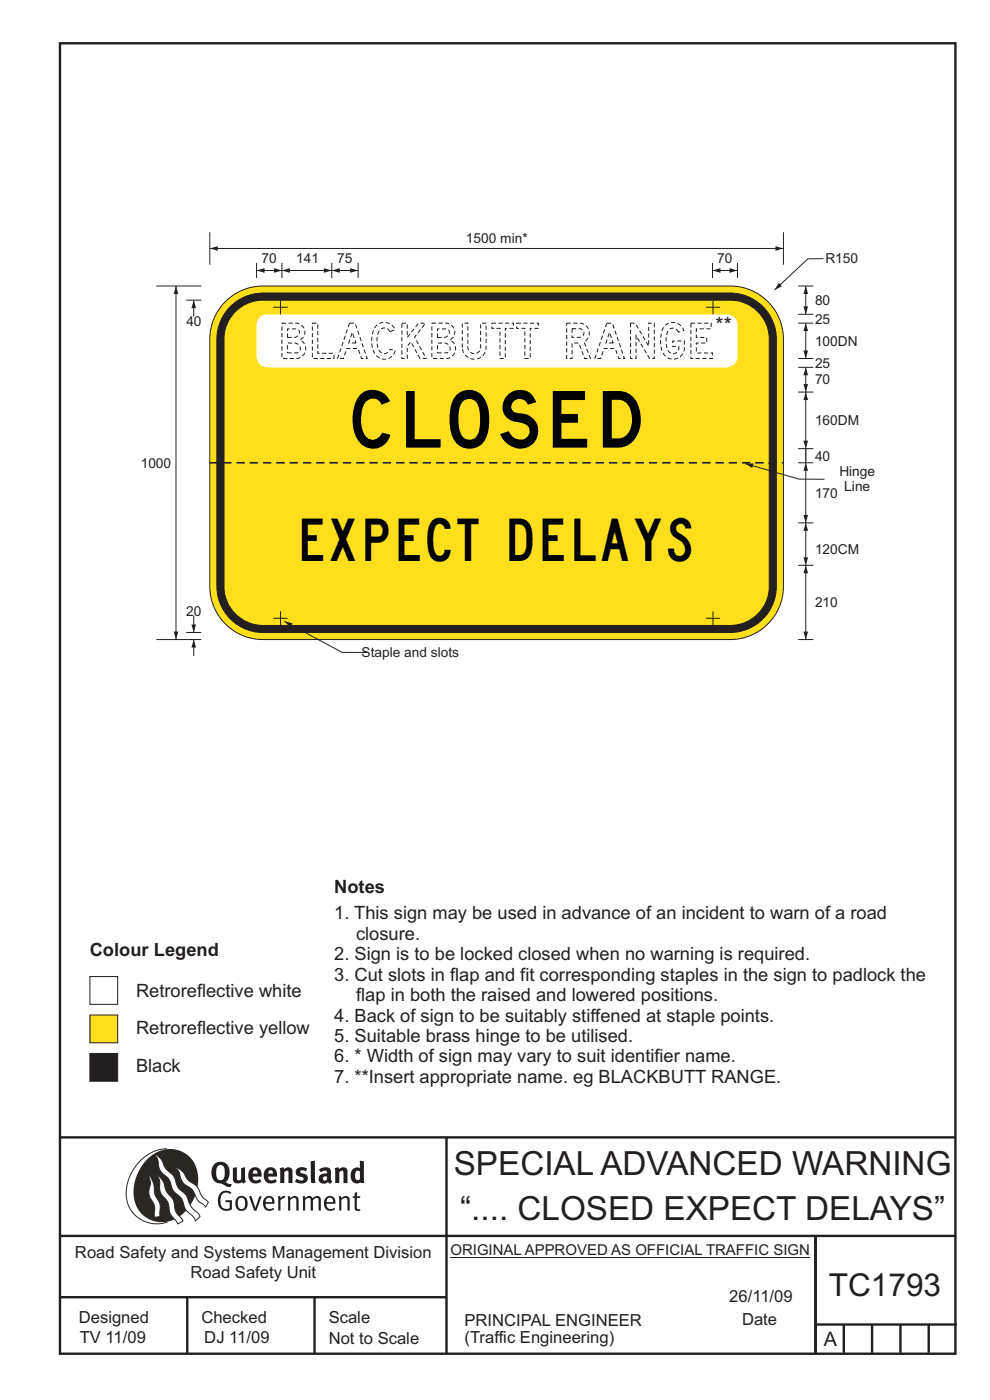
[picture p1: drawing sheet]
<svg xmlns="http://www.w3.org/2000/svg" width="210mm" height="297mm" viewBox="0 0 210 297" stroke-linecap="round" stroke-linejoin="round" font-family="sans-serif">
<path d="M12.7 9.2h190v278h-190zM12.7 241.3h190M94.7 241.4v45.8M12.7 275.2h82M39.7 275.2v12M66.7 275.2v12M173 262.1v24.9M173 281h30M179 281v6M185 281v6M191 281v6M197 281v6" fill="none" stroke="#231f20" stroke-width=".51"/>
<path d="M19.1 215.3h5.9v5.9h-5.9z" fill-rule="evenodd" fill="#ffdf1b" stroke="#231f20" stroke-width=".21"/>
<path d="M19.1 223.5h5.9v5.9h-5.9z" fill-rule="evenodd" fill="#231f20" stroke="#231f20" stroke-width=".21"/>
<path d="M19.1 207.2h5.9v5.9h-5.9z" fill-rule="evenodd" fill="#fff" stroke="#231f20" stroke-width=".21"/>
<path d="M12.7 262.2h190.1" fill="none" stroke="#231f20" stroke-width=".51"/>
<path d="M170.9 60.7v6M95.5 266.7h76.3" fill="none" stroke="#231f20" stroke-width=".21"/>
<g fill="#231f20">
<path d="M170.9 60.7l.5 1.7h-1z"/>
<path d="M170.4 65h1l-.5 1.7z"/>
</g>
<path d="M174.7 54.9h-3.3l-7.1 6.6" fill="none" stroke="#231f20" stroke-width=".21"/>
<path d="M165.2 60l.7 .7-1.6 .8z" fill="#231f20"/>
<path d="M44.5 49.3v6.9M44.5 52.7h121.7" fill="none" stroke="#231f20" stroke-width=".21"/>
<g fill="#231f20">
<path d="M44.5 52.7l1.7-.5v1z"/>
<path d="M164.5 52.2l1.7 .5-1.7 .5z"/>
</g>
<path d="M47.8 64a11.2 11.2 0 0 1 8-3.3h99.1a11.3 11.3 0 0 1 11.3 11.2v52.5a11.3 11.3 0 0 1-11.3 11.3h-99.1a11.3 11.3 0 0 1-11.3-11.3v-52.5a11.2 11.2 0 0 1 3.3-7.9z" fill-rule="evenodd" fill="#ffdf1b" stroke="#231f20" stroke-width=".21"/>
<path d="M49.3 64.6a9.7 9.7 0 0 1 6.5-2.4h99.1a9.8 9.8 0 0 1 9.8 9.7v52.5a9.8 9.8 0 0 1-9.8 9.8h-99.1a9.8 9.8 0 0 1-9.8-9.8v-52.5a9.7 9.7 0 0 1 3.3-7.3z" fill-rule="evenodd" fill="#231f20" stroke="#231f20" stroke-width=".21"/>
<path d="M49.9 66.1a8.2 8.2 0 0 1 5.9-2.4h99.1a8.3 8.3 0 0 1 8.3 8.2v52.5a8.3 8.3 0 0 1-8.3 8.3h-99.1a8.3 8.3 0 0 1-8.3-8.3v-52.5a8.2 8.2 0 0 1 2.4-5.8z" fill-rule="evenodd" fill="#ffdf1b" stroke="#231f20" stroke-width=".21"/>
<path d="M169.3 60.7h3.2M170.9 77.9v5.3M169.3 98.2h3.2M169.3 95.2h3.2M169.3 119.9h3.2M169.3 110.9h3.2M169.3 135.7h3.2" fill="none" stroke="#231f20" stroke-width=".21"/>
<g fill="#231f20">
<path d="M170.4 81.5h1l-.5 1.7z"/>
<path d="M170.9 77.9l.5 1.7h-1z"/>
</g>
<path d="M170.9 83.2v12" fill="none" stroke="#231f20" stroke-width=".21"/>
<g fill="#231f20">
<path d="M170.9 83.2l.5 1.7h-1z"/>
<path d="M170.4 93.5h1l-.5 1.7z"/>
</g>
<path d="M170.9 95.2v15.7" fill="none" stroke="#231f20" stroke-width=".21"/>
<g fill="#231f20">
<path d="M170.9 98.2l.5 1.7h-1z"/>
<path d="M170.4 109.2h1l-.5 1.7z"/>
</g>
<path d="M170.9 110.9v9" fill="none" stroke="#231f20" stroke-width=".21"/>
<g fill="#231f20">
<path d="M170.4 118.2h1l-.5 1.7z"/>
<path d="M170.9 110.9l.5 1.7h-1z"/>
</g>
<path d="M170.9 119.9v15.8" fill="none" stroke="#231f20" stroke-width=".21"/>
<g fill="#231f20">
<path d="M170.9 119.9l.5 1.7h-1z"/>
<path d="M170.4 134h1l-.5 1.7z"/>
</g>
<path d="M166.2 49.3v6.9M169.3 77.9h3.2M170.9 68.6v7.5M169.3 83.2h3.2" fill="none" stroke="#231f20" stroke-width=".21"/>
<path d="M44.5 98.2h121.7" fill="none" stroke="#231f20" stroke-width=".35" stroke-dasharray="1.8 1.1" stroke-linecap="butt"/>
<g fill="#231f20">
<path d="M170.9 68.6l.5 1.6h-1z"/>
<path d="M170.4 74.4h1l-.5 1.7z"/>
</g>
<path d="M169.3 66.7h3.2M169.3 76.1h3.2M169.3 68.6h3.2M158.1 98.3l11.4 3.3 5.4 .1" fill="none" stroke="#231f20" stroke-width=".21"/>
<path d="M158.1 98.3h1.7l-.2 1z" fill="#231f20"/>
<path d="M60.3 131.8l12.3 6.6h5.4" fill="none" stroke="#231f20" stroke-width=".21"/>
<path d="M60.3 131.8l1.7 .4-.4 .9z" fill="#231f20"/>
<path d="M37.3 60.7v75M58 131.2h3M59.5 129.7v3M149.7 131.2h3M151.2 129.7v3" fill="none" stroke="#231f20" stroke-width=".21"/>
<g fill="#231f20">
<path d="M37.3 60.7l.5 1.7h-1z"/>
<path d="M36.8 134h1l-.5 1.7z"/>
</g>
<path d="M33.2 60.7h9.5M33.2 135.7h9.5M41.1 135.7v3.4" fill="none" stroke="#231f20" stroke-width=".21"/>
<path d="M41.1 135.7l.5 1.7h-1z" fill="#231f20"/>
<path d="M41.1 130.6v3.6" fill="none" stroke="#231f20" stroke-width=".21"/>
<path d="M40.6 132.5h1l-.5 1.7z" fill="#231f20"/>
<path d="M39.5 63.7h3.2M41.1 63.7v3.4" fill="none" stroke="#231f20" stroke-width=".21"/>
<path d="M41.1 63.7l.5 1.7h-1z" fill="#231f20"/>
<path d="M54.4 57.4h5.4M39.5 134.2h3.2" fill="none" stroke="#231f20" stroke-width=".21"/>
<g fill="#231f20">
<path d="M54.4 57.4l1.7-.5v1z"/>
<path d="M58.1 56.9l1.7 .5-1.7 .5z"/>
</g>
<path d="M54.4 55.8v3.2M59.8 55.8v3.2" fill="none" stroke="#231f20" stroke-width=".21"/>
<path d="M55.1 67.3l1-.5 .6-.1h97.5a2.26 2.26 0 0 1 2.2 2.2v6.8a2.26 2.26 0 0 1-2.2 2.2h-97.5a2.26 2.26 0 0 1-2.3-2.2v-6.8l.1-.6z" fill-rule="evenodd" fill="#fff"/>
<path d="M70.4 55.8v3.2M70.4 57.4h5.6M76 55.8v3.2" fill="none" stroke="#231f20" stroke-width=".21"/>
<g fill="#231f20">
<path d="M74.3 56.9l1.7 .5-1.7 .5z"/>
<path d="M70.4 57.4l1.7-.5v1z"/>
</g>
<path d="M59.8 57.4h10.6" fill="none" stroke="#231f20" stroke-width=".21"/>
<g fill="#231f20">
<path d="M68.7 56.9l1.7 .5-1.7 .5z"/>
<path d="M59.8 57.4l1.7-.5v1z"/>
</g>
<path d="M151.1 57.4h5.3M151.1 55.8v3.2M156.4 55.8v3.2" fill="none" stroke="#231f20" stroke-width=".21"/>
<g fill="#231f20">
<path d="M154.7 56.9l1.7 .5-1.7 .5z"/>
<path d="M151.1 57.4l1.7-.5v1z"/>
</g>
<path d="M58 65.2h3M59.5 63.7v3M149.7 65.2h3M151.2 63.7v3" fill="none" stroke="#231f20" stroke-width=".21"/>
<path d="M35.4 243.7a9.5 9.5 0 0 0-8.6 10.4 6.5 6.5 0 0 0 8.8 5.1" fill="none" stroke="#2a2723" stroke-width=".21"/>
<path d="M31.3 245.9a6.1 6.1 0 0 1 7.3-1.6 6.1 6.1 0 0 1 3.4 6.6 8.8 8.8 0 0 1-7.2 8.4 6.1 6.1 0 0 1-6.4-7.5 10.5 10.5 0 0 1 2.9-5.9z" fill-rule="evenodd" fill="#2a2723"/>
<g fill="#fff" stroke="#2a2723" stroke-width=".21">
<path d="M31.6 249.3l.3 .3 .6 1.2 .4 2.6 1 2 .1 2.7-1.2 .1-.1-2.4-.9-1.8-.2-.7 .3-2.4z" fill-rule="evenodd"/>
<path d="M37.2 247.7l.5 .1 .9 .6 1.3 1.9 1.9 1.5 1.1 2.1 1.3 1.2-.6 1-1.6-1.5-1.2-2.2-2-1.5-.5-.9-.4-1.5z" fill-rule="evenodd"/>
<path d="M32.8 244.9l.4 .1 .9 .8 1 2.1 1.7 1.5 1 2.5 1.6 1.6 1.2 2.5 1.6 1.6 .2 .5-.9 .9-.5-.9-1.6-1.5-1-2.4-1.7-1.7-.9-2.4-1.8-1.7-.3-.9-.3-1.6z" fill-rule="evenodd"/>
<path d="M33.4 249.4l.5 .3 .7 .9 .7 2.1 1.5 1.9 .5 2.5 1.5 1.8v.1l-1.1 .6-1.6-2.1-.6-2.5-1.4-1.9-.3-1v-1.6z" fill-rule="evenodd"/>
</g>
<g fill="#231f20">
<path d="M46.8 253.1l.5-.4 .7-.1 .6 .1 .5 .3-.2 .3-.9-.3-.8 .2-.3 .7-.1 1.1 .1 .6 .3 .5 .5 .3h.6l.4-.1v-1.3h-.8l-.1-.4h1.4v2l-.7 .2-.8 .1-.6-.3-.5-.4-.3-.8-.1-1 .2-.7z" fill-rule="evenodd"/>
<path d="M50.7 254.3l.7-.2 .5 .5 .1 1.2-.2 .4-.3 .2h-.5l-.4-.3-.2-1.1zM50.4 254l-.5 1.1 .3 1.2 .7 .5 1-.1 .4-.4 .2-.5v-.8l-.2-.7-.3-.4-.5-.2h-.6z" fill-rule="evenodd"/>
<path d="M52.8 253.8l.5-.1 .9 2.6 .8-2.5h.5l-1.1 3h-.5z" fill-rule="evenodd"/>
<path d="M56.6 254.2l.4-.1 .4 .1 .2 .3 .1 .5h-1.4zM56.2 254l-.4 1v.7l.3 .6 .4 .4 .5 .2 1.1-.3 .1-.1-.2-.3-.6 .3-.7-.2-.3-.2-.1-.6v-.1h1.9l-.2-1.2-.8-.5-.5 .1z" fill-rule="evenodd"/>
<path d="M58.9 253.8l.5-.1 .1 .5 .4-.4 .6-.1-.2 .5-.4 .1-.4 .3v2.2h-.5z" fill-rule="evenodd"/>
<path d="M61 253.8l.5-.1a.24 .24 0 0 0 .1 .4 .24 .24 0 0 0 .3-.2l.8-.2 .6 .5v2.6h-.4l-.1-2.3-.1-.3-.3-.1-.8 .5v2.2h-.5z" fill-rule="evenodd"/>
<path d="M64.2 253.8l.4-.1a.23 .23 0 0 0 .2 .4 .23 .23 0 0 0 .3-.2l.5-.2 .6 .2a.23 .23 0 0 0 .2 .2 .23 .23 0 0 0 .2-.1l.8-.3 .6 .4 .1 2.7h-.5v-2.3l-.1-.3-.3-.1-.8 .5v2.2h-.5v-2.3l-.1-.3-.3-.1-.8 .4v2.3h-.4z" fill-rule="evenodd"/>
<path d="M69.5 254.2l.5-.1 .4 .1 .3 .8h-1.4zM69.2 254l-.5 1 .1 .7 .2 .6 .4 .4 .4 .2 1.1-.3 .2-.1-.2-.3-.6 .3-.7-.2-.3-.4v-.5h1.9l-.2-1.2-.4-.3-.5-.2-.5 .1z" fill-rule="evenodd"/>
<path d="M71.8 253.8l.5-.1a.24 .24 0 0 0 .1 .4 .24 .24 0 0 0 .4-.2l.7-.2 .6 .5 .1 2.6h-.5v-2.3l-.1-.3-.3-.1-.9 .5v2.2h-.4z" fill-rule="evenodd"/>
<path d="M75.3 253l.5-.1-.1 .9h.8l-.2 .3h-.6v2.2l.2 .2h.5v.3l-.2 .1-.6-.1-.4-.3v-2.4h-.4v-.3h.4z" fill-rule="evenodd"/>
<path d="M46.2 247.4l.4-.2h.4l.6 .6v1.8l-.2 .5-.3 .2h-.8l-.3-.6-.1-1.5zM45.5 246.9l-.4 .7-.2 .8v1l.3 .9 .7 .6 1 .2 1.6 .7 .4-.1 .3-.5h-.6l-.8-.4 .7-1 .2-1.5a1.91 1.91 0 0 0-1.1-1.7 1.91 1.91 0 0 0-2.1 .3z" fill-rule="evenodd"/>
<path d="M49.4 247.8l.8-.2 .1 2.5 .1 .2 .3 .1 .5-.3v-2.3l.8-.2v2.6l.2 .5-.7 .3a.39 .39 0 0 0-.7 0h-.8l-.5-.4z" fill-rule="evenodd"/>
<path d="M53.8 248.4l.3-.1h.3l.2 .7h-1zM53.1 248l-.3 .5-.1 .8v.7l.4 .6 .5 .4 .6 .1 .7-.1 .6-.4-.4-.5-.4 .3h-.5l-.4-.2-.2-.3v-.3h1.9l-.1-1-.3-.6-1-.4-.5 .1z" fill-rule="evenodd"/>
<path d="M57.1 248.4l.2-.1h.4l.2 .7h-1zM56.4 248l-.3 .6-.2 .8 .2 .7 .3 .5 .5 .4 .6 .1 .6-.1 .6-.4-.3-.5-.6 .3h-.5l-.4-.6v-.2h1.9l-.1-1-.3-.6-.5-.3-.5-.1-.5 .1z" fill-rule="evenodd"/>
<path d="M59.3 247.8l.8-.2 .1 .4 1-.4 .7 .3 .1 .5v2.6h-.8v-2.3l-.3-.3-.6 .3v2.3h-.9z" fill-rule="evenodd"/>
<path d="M63 248l.9-.4 1.3 .3-.3 .6-.9-.2-.3 .2 .1 .3 1 .3 .4 .4v.8l-.4 .6-1.1 .2-1.1-.4 .3-.6 1 .3h.3l.2-.3-.1-.3-1-.3-.4-.3-.2-.6z" fill-rule="evenodd"/>
<path d="M68.6 249.7l.7-.2v.7l-.3 .3-.3-.1-.2-.3zM67.7 248.1l.3 .6 .8-.4 .5 .2a.35 .35 0 0 1 0 .5 .35 .35 0 0 1-.5 0l-1 .4-.2 .9 .2 .4 .3 .3h1.1a.49 .49 0 0 1 .8 .2l.5-.6-.3-.4v-1.7l-.2-.5-.4-.3-.6-.1z" fill-rule="evenodd"/>
<path d="M71 247.8l.8-.2 .1 .4 1-.4 .6 .3 .2 .5v2.6h-.8v-2.3l-.3-.3-.6 .3v2.3h-.9z" fill-rule="evenodd"/>
<path d="M75.6 248.5l.3-.1 .4 .2v1.5l-.3 .2-.4-.1-.2-.3v-.9zM76.3 246.2v1.3a.19 .19 0 0 1 0 .3 .19 .19 0 0 1-.3-.1l-.8 .1-.6 .5-.2 .9 .1 1 .3 .5 .6 .3h.6l.5-.2v.2h.8l-.1-4.6z" fill-rule="evenodd"/>
<path d="M65.9 246.4l.9-.2 .1 4.8h-.8l-.1-.3z" fill-rule="evenodd"/>
</g>
<text font-size="12" fill="#010202" x="74.8" y="94.9">CLOSED</text>
<text font-size="9" fill="#010202" x="64.1" y="119.1">EXPECT DELAYS</text>
<text font-size="7.5" fill="#231f20" x="59.8" y="76.1">BLACKBUTT RANGE</text>
<g font-size="7.1" fill="#231f20">
<text x="96.3" y="249.3">SPECIAL ADVANCED WARNING</text>
<text x="97.6" y="258.8">“.... CLOSED EXPECT DELAYS”</text>
</g>
<text font-size="6.7" fill="#231f20" x="175.8" y="275">TC1793</text>
<text font-size="4.4" fill="#231f20" x="151.8" y="70.5">**</text>
<text font-size="4.2" fill="#231f20" x="174.7" y="285.6">A</text>
<g font-size="3.9" fill="#231f20">
<text x="70.9" y="189.5">Notes</text>
<text x="70.9" y="195">1. This sign may be used in advance of an incident to warn of a road</text>
<text x="19" y="202.8">Colour Legend</text>
<text x="70.9" y="203.7">2. Sign is to be locked closed when no warning is required.</text>
<text x="75.5" y="199.4">closure.</text>
<text x="70.9" y="208">3. Cut slots in flap and fit corresponding staples in the sign to padlock the</text>
<text x="28.9" y="211.6">Retroreflective white</text>
<text x="75.5" y="212.4">flap in both the raised and lowered positions.</text>
<text x="28.9" y="219.3">Retroreflective yellow</text>
<text x="70.9" y="216.7">4. Back of sign to be suitably stiffened at staple points.</text>
<text x="70.9" y="221">5. Suitable brass hinge to be utilised.</text>
<text x="28.9" y="227.5">Black</text>
<text x="70.9" y="225.4">6. * Width of sign may vary to suit identifier name.</text>
<text x="70.9" y="229.7">7. **Insert appropriate name. eg BLACKBUTT RANGE.</text>
</g>
<g font-size="3.5" fill="#231f20">
<text x="15.9" y="266.8">Road Safety and Systems Management Division</text>
<text x="40.4" y="271.1">Road Safety Unit</text>
<text x="16.7" y="280.6">Designed</text>
<text x="42.7" y="280.6">Checked</text>
<text x="69.7" y="280.6">Scale</text>
<text x="98.5" y="281.3">PRINCIPAL ENGINEER</text>
<text x="154.7" y="276.2">26/11/09</text>
<text x="157.4" y="281.2">Date</text>
<text x="16.9" y="284.8">TV 11/09</text>
<text x="43.3" y="284.9">DJ 11/09</text>
<text x="69.7" y="285.2">Not to Scale</text>
<text x="98.5" y="284.8">(Traffic Engineering)</text>
</g>
<text font-size="3.2" fill="#231f20" x="95.5" y="266.3">ORIGINAL APPROVED AS OFFICIAL TRAFFIC SIGN</text>
<g font-size="2.9" fill="#231f20">
<text x="98.8" y="51.6">1500 min*</text>
<text x="55.5" y="55.8">70</text>
<text x="62.9" y="55.8">141</text>
<text x="71.6" y="55.8">75</text>
<text x="152.1" y="55.8">70</text>
<text x="175.1" y="55.8">R150</text>
<text x="172.9" y="64.7">80</text>
<text x="39.5" y="69.2">40</text>
<text x="172.9" y="68.7">25</text>
<text x="172.9" y="73.3">100DN</text>
<text x="172.9" y="81.6">70</text>
<text x="172.9" y="78.1">25</text>
<text x="172.9" y="90.2">160DM</text>
<text x="29.9" y="99.2">1000</text>
<text x="172.9" y="97.7">40</text>
<text x="178" y="100.9">Hinge</text>
<text x="172.9" y="105.6">170</text>
<text x="179.1" y="104.2">Line</text>
<text x="172.9" y="117.6">120CM</text>
<text x="39.5" y="130.7">20</text>
<text x="172.9" y="128.8">210</text>
<text x="76.7" y="139.3">Staple and slots</text>
</g>
</svg>
